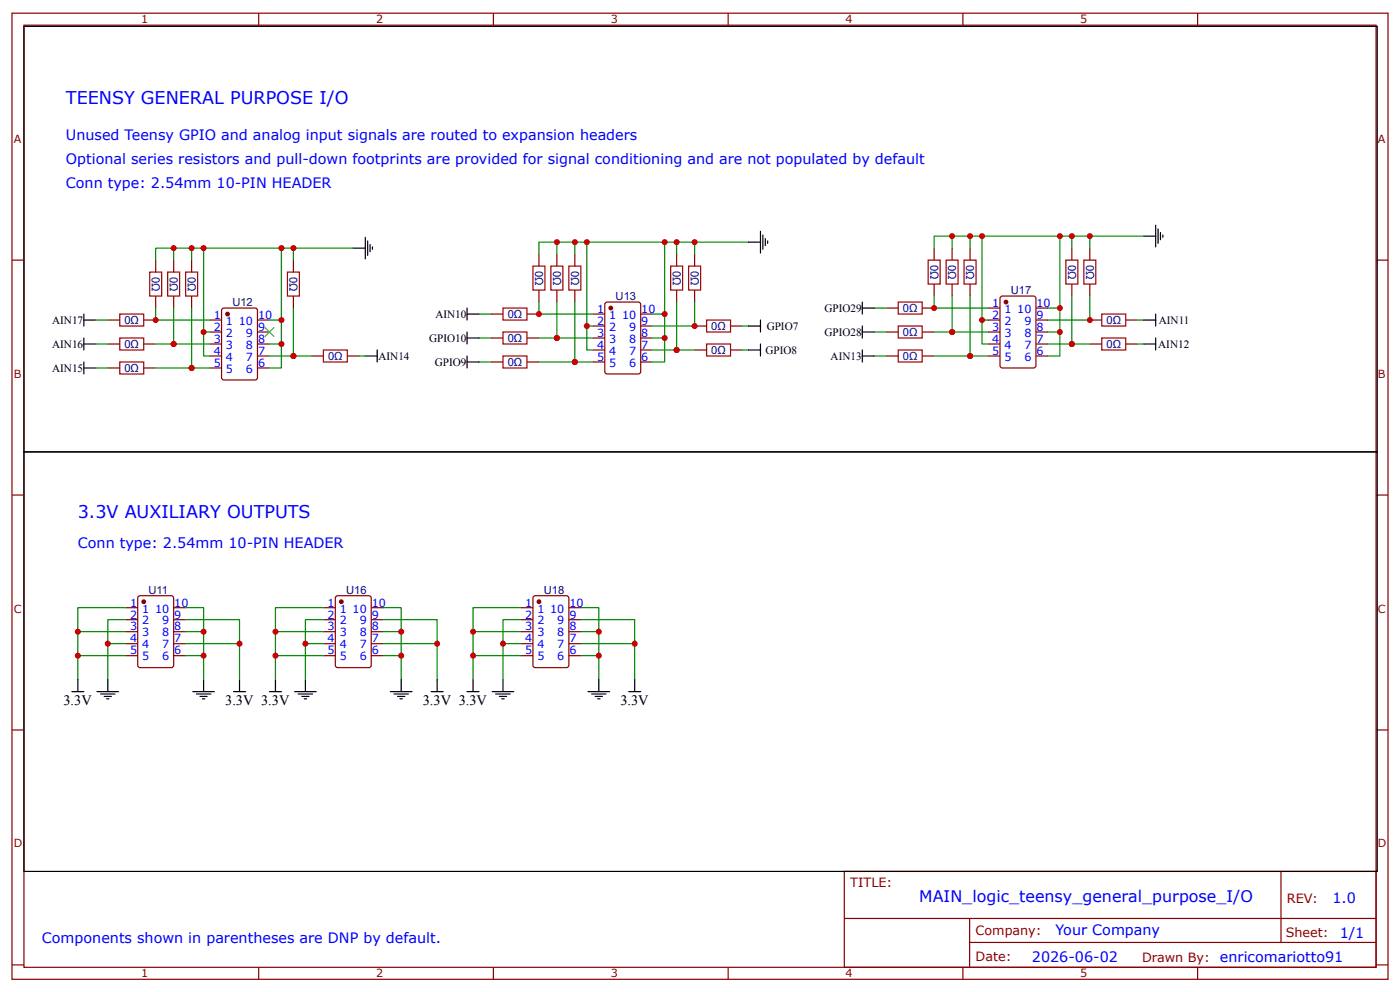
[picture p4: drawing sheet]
<svg xmlns="http://www.w3.org/2000/svg" width="309mm" height="219mm" viewBox="0 0 309 219" stroke-linecap="round" stroke-linejoin="round" font-family="sans-serif">
<g fill="none" stroke="#800" stroke-width=".26">
<path d="M2.6 2.9h304.1v213.3h-304.1zM5.3 5.6h298.7v207.9h-298.7zM57.1 2.9v2.7M109 2.9v2.7M160.9 2.9v2.7M212.7 2.9v2.7M264.6 2.9v2.7M2.6 57.4h2.7M34.4 57.4v2.7M38.4 57.4v2.7M42.3 57.4v2.7M64.8 57.4v2.7"/>
<path d="M119.1 56.1v2.6M123 56.1v2.6M127 56.1v2.6M149.5 56.1v2.6M153.5 56.1v2.6M206.4 54.8v2.6M210.3 54.8v2.6M214.3 54.8v2.6M236.8 54.8v2.6M240.8 54.8v2.6M304 57.4h2.7M23.8 70.6h2.7"/>
<path d="M23.8 75.9h2.7M31.7 70.6h2.7M31.7 75.9h2.7M34.4 65.4v2.6M38.4 65.4v2.6M42.3 65.4v2.6M46.3 70.6h2.6M46.3 73.3h2.6M46.3 75.9h2.6M46.3 78.6h2.6M49 68.3l.5-.3h6.9l.4 .3 .1 15-.3 .5-7.1 .1-.5-.3zM56.9 70.6h2.6"/>
<path d="M56.9 73.3h2.6M56.9 75.9h2.6M56.9 78.6h2.6M64.8 65.4v2.6M68.8 78.6h2.6M76.7 78.6h2.7M108.5 69.3h2.6M108.5 74.6h2.6M108.5 79.9h2.6M116.4 69.3h2.7M116.4 74.6h2.7M116.4 79.9h2.7"/>
<path d="M119.1 64v2.7M123 64v2.7M127 64v2.7M131 77.3h2.6M131 69.3h2.6M131 74.6h2.6M131 79.9h2.6M131 72h2.6M133.9 66.7h7.1l.5 .2 .1 15.1-.3 .5h-7.2l-.4-.2-.1-15.1zM141.6 77.3h2.6M141.6 69.3h2.6M141.6 74.6h2.6"/>
<path d="M141.6 79.9h2.6M141.6 72h2.6M149.5 64v2.7M153.5 64v2.7M153.5 77.3h2.6M153.5 72h2.6M161.4 77.3h2.6M161.4 72h2.6M195.8 73.3h2.6M195.8 78.6h2.6M195.8 68h2.6M203.7 73.3h2.7"/>
<path d="M203.7 78.6h2.7M203.7 68h2.7M206.4 62.7v2.7M210.3 62.7v2.7M214.3 62.7v2.7M218.3 70.6h2.6M218.3 73.3h2.6M218.3 75.9h2.6M218.3 78.6h2.6M218.3 68h2.6M221 65.6l.5-.2h6.8l.5 .2 .1 15.1-.3 .5h-7.1l-.5-.2zM228.9 70.6h2.6"/>
<path d="M228.9 73.3h2.6M228.9 75.9h2.6M228.9 78.6h2.6M228.9 68h2.6M236.8 62.7v2.7M240.8 70.6h2.6M240.8 75.9h2.6M240.8 62.7v2.7M248.7 70.6h2.7M248.7 75.9h2.7M23.8 81.2h2.7M31.7 81.2h2.7"/>
<path d="M46.3 81.2h2.6M56.9 81.2h2.6M2.6 109.3h2.7M304 109.3h2.7M27.8 134.1h2.6M27.8 136.8h2.6M27.8 139.4h2.6M30.5 131.8l.5-.3h6.8l.5 .3 .1 15-.3 .5-7.1 .1-.5-.3zM38.4 134.1h2.6M38.4 136.8h2.6M38.4 139.4h2.6M71.4 134.1h2.7"/>
<path d="M71.4 136.8h2.7M71.4 139.4h2.7M74.2 131.8l.4-.3h6.9l.4 .3 .1 15-.2 .5-7.2 .1-.4-.3zM82 134.1h2.7M82 136.8h2.7M82 139.4h2.7M115.1 134.1h2.6M115.1 136.8h2.6M115.1 139.4h2.6M117.8 131.8l.5-.3h6.8l.5 .3 .1 15-.3 .5-7.1 .1-.5-.3zM125.7 134.1h2.6M125.7 136.8h2.6"/>
<path d="M125.7 139.4h2.6M27.8 142.1h2.6M27.8 144.7h2.6M38.4 142.1h2.6M38.4 144.7h2.6M71.4 142.1h2.7M71.4 144.7h2.7M82 142.1h2.7M82 144.7h2.7M115.1 142.1h2.6M115.1 144.7h2.6M125.7 142.1h2.6"/>
<path d="M125.7 144.7h2.6M2.6 161.1h2.7M304 161.1h2.7M186.5 192.4h117.5v21.1h-117.5zM283 192.4v15.6M2.6 213h2.7M57.1 213.5v2.7M109 213.5v2.7M160.9 213.5v2.7M186.6 202.7h117.3M212.7 213.5v2.7M214.2 208h89.7"/>
<path d="M214.2 202.7v10.6M264.6 213.5v2.7M304 213h2.7"/>
</g>
<g fill="#800" stroke="#800" stroke-width=".26">
<circle cx="50.3" cy="69.3" r=".4"/>
<circle cx="134.9" cy="68" r=".4"/>
<circle cx="222.2" cy="66.7" r=".4"/>
<circle cx="31.7" cy="132.8" r=".4"/>
<circle cx="75.4" cy="132.8" r=".4"/>
<circle cx="119.1" cy="132.8" r=".4"/>
</g>
<g fill="none" stroke="#a00000" stroke-width=".26">
<path d="M117.7 58.7h2.7v5.3h-2.7zM121.7 58.7h2.7v5.3h-2.7zM125.7 58.7h2.6v5.3h-2.6zM148.2 58.7h2.6v5.3h-2.6zM152.1 58.7h2.7v5.3h-2.7zM205.1 57.4h2.6v5.3h-2.6zM209 57.4h2.7v5.3h-2.7zM213 57.4h2.6v5.3h-2.6zM235.5 57.4h2.6v5.3h-2.6zM239.4 57.4h2.7v5.3h-2.7zM26.5 79.9h5.2v2.6h-5.2zM26.5 74.6h5.2v2.7h-5.2z"/>
<path d="M26.5 69.3h5.2v2.7h-5.2zM33.1 60.1h2.6v5.3h-2.6zM37 60.1h2.7v5.3h-2.7zM41 60.1h2.7v5.3h-2.7zM63.5 60.1h2.6v5.3h-2.6zM71.4 77.3h5.3v2.6h-5.3zM111.1 68h5.3v2.6h-5.3zM111.1 73.3h5.3v2.6h-5.3zM111.1 78.6h5.3v2.6h-5.3zM156.1 75.9h5.3v2.7h-5.3zM156.1 70.6h5.3v2.7h-5.3zM198.4 66.7h5.3v2.6h-5.3z"/>
<path d="M198.4 72h5.3v2.6h-5.3zM198.4 77.3h5.3v2.6h-5.3zM243.4 74.6h5.3v2.7h-5.3zM243.4 69.3h5.3v2.7h-5.3z"/>
</g>
<g fill="none" stroke="#000" stroke-width=".26">
<path d="M5.3 5.8h299v93.9h-299zM78.1 54.8h2.6M80.7 52.4v4.7M81.2 53.2v3.2M81.8 54v1.6M82.3 54.5v.5M165.4 53.4h2.6M168 51.1v4.7M168.5 51.9v3.1M169.1 52.7v1.5M169.6 53.2v.5M252.7 52.1h2.6"/>
<path d="M255.3 49.7v4.8M255.9 50.5v3.2M256.4 51.3v1.6M256.9 51.9v.5M18.5 70.6h2.7M18.5 69.3v2.7M18.5 74.6v2.7M18.5 79.9v2.6M18.5 75.9h2.7M80.7 78.6h2.6M83.3 77.3v2.6M103.2 79.9h2.6"/>
<path d="M103.2 68v2.6M103.2 73.3v2.6M103.2 78.6v2.6M103.2 74.6h2.6M103.2 69.3h2.6M165.4 77.3h2.6M165.4 72h2.6M168 70.6v2.7M168 75.9v2.7M190.5 78.6h2.6M190.5 66.7v2.6M190.5 72v2.6"/>
<path d="M190.5 77.3v2.6M190.5 73.3h2.6M190.5 68h2.6M252.7 70.6h2.6M252.7 75.9h2.6M255.3 69.3v2.7M255.3 74.6v2.7M5.3 99.7h299v92.7h-299zM18.5 81.2h2.7M15.9 152.7h2.6M17.2 150v2.7M21.4 152.7h4.8"/>
<path d="M22.2 153.2h3.2M23 153.7h1.6M23.5 154.3h.6M23.8 150v2.7M42.6 152.7h4.8M43.4 153.2h3.2M44.2 153.7h1.6M44.7 154.3h.5M45 150v2.7M51.6 152.7h2.6M52.9 150v2.7M59.5 152.7h2.7"/>
<path d="M60.9 150v2.7M65.1 152.7h4.7M65.9 153.2h3.2M66.7 153.7h1.6M67.2 154.3h.5M67.5 150v2.7M86.3 152.7h4.7M87 153.2h3.2M87.8 153.7h1.6M88.4 154.3h.5M88.6 150v2.7M95.2 152.7h2.7"/>
<path d="M96.6 150v2.7M103.2 152.7h2.6M104.5 150v2.7M108.7 152.7h4.8M109.5 153.2h3.2M110.3 153.7h1.6M110.9 154.3h.5M111.1 150v2.7M129.9 152.7h4.8M130.7 153.2h3.2M131.5 153.7h1.6M132 154.3h.6"/>
<path d="M132.3 150v2.7M138.9 152.7h2.7M140.2 150v2.7"/>
</g>
<g fill="none" stroke="#080" stroke-width=".26">
<path d="M38.4 54.8v2.6M42.3 54.8v2.6M45 54.8v23.8h1.3M62.2 54.8h-27.8v2.6M64.8 54.8h-2.6v26.4h-2.7M78.1 54.8h-13.3v2.6M123 53.4v2.7M127 53.4v2.7M129.6 53.4v23.9h1.4M146.8 53.4h-27.7v2.7M149.5 53.4h-2.7v26.5h-2.6M153.5 53.4h-4v2.7"/>
<path d="M165.4 53.4h-11.9v2.7M210.3 52.1v2.7M214.3 52.1v2.7M217 52.1v23.8h1.3M234.2 52.1h-27.8v2.7M236.8 52.1h-2.6v26.5h-2.7M240.8 52.1h-4v2.7M252.7 52.1h-11.9v2.7M21.2 70.6h2.6M21.2 75.9h2.6M34.4 68v2.6h11.9M34.4 75.9h11.9"/>
<path d="M38.4 68v7.9M42.3 68v13.2M45 73.3h1.3M59.5 70.6h2.7M59.5 75.9h2.7M59.5 78.6h9.3M64.8 68v10.6M79.4 78.6h1.3M105.8 69.3h2.7M105.8 74.6h2.7M105.8 79.9h2.7M119.1 66.7v2.6h11.9"/>
<path d="M119.1 74.6h11.9M119.1 79.9h11.9M123 66.7v7.9M127 66.7v13.2M129.6 72h1.4M144.2 69.3h2.6M144.2 74.6h2.6M144.2 77.3h9.3M149.5 66.7v10.6M153.5 66.7v5.3h-9.3M164 72h1.4M164 77.3h1.4"/>
<path d="M193.1 78.6h2.7M193.1 73.3h2.7M193.1 68h2.7M206.4 78.6h11.9M206.4 73.3h11.9M206.4 65.4v2.6h11.9M210.3 65.4v7.9M214.3 65.4v13.2M217 70.6h1.3M231.5 75.9h9.3M231.5 73.3h2.7M231.5 68h2.7"/>
<path d="M236.8 65.4v10.5M240.8 65.4v5.2h-9.3M251.4 70.6h1.3M251.4 75.9h1.3M21.2 81.2h2.6M34.4 81.2h11.9M17.2 139.4h10.6M27.8 136.8h-4v5.3M27.8 134.1h-10.6v15.9M41 134.1h4v15.9M41 136.8h11.9v5.3M41 139.4h4"/>
<path d="M60.9 139.4h10.5M71.4 134.1h-10.5v15.9M71.4 136.8h-3.9v5.3M84.7 136.8h11.9v5.3M84.7 134.1h3.9v15.9M84.7 139.4h3.9M104.5 139.4h10.6M115.1 134.1h-10.6v15.9M115.1 136.8h-4v5.3M128.3 136.8h11.9v5.3M128.3 134.1h4v15.9M128.3 139.4h4"/>
<path d="M17.2 144.7h10.6M27.8 142.1h-4v7.9M41 142.1h11.9v7.9M41 144.7h4M60.9 144.7h10.5M71.4 142.1h-3.9v7.9M84.7 142.1h11.9v7.9M84.7 144.7h3.9M104.5 144.7h10.6M115.1 142.1h-4v7.9M128.3 142.1h11.9v7.9M128.3 144.7h4"/>
</g>
<path d="M58.5 72.2l2.1 2.1zM60.6 72.2l-2.1 2.1z" fill="#000" stroke="#3c3" stroke-width=".26"/>
<g fill="#c00">
<circle cx="34.4" cy="70.6" r=".66"/>
<circle cx="38.4" cy="75.9" r=".66"/>
<circle cx="42.3" cy="81.2" r=".66"/>
<circle cx="64.8" cy="78.6" r=".66"/>
<circle cx="149.5" cy="77.3" r=".66"/>
<circle cx="153.5" cy="72" r=".66"/>
<circle cx="127" cy="79.9" r=".66"/>
<circle cx="123" cy="74.6" r=".66"/>
<circle cx="119.1" cy="69.3" r=".66"/>
<circle cx="236.8" cy="75.9" r=".66"/>
<circle cx="240.8" cy="70.6" r=".66"/>
<circle cx="214.3" cy="78.6" r=".66"/>
<circle cx="210.3" cy="73.3" r=".66"/>
<circle cx="206.4" cy="68" r=".66"/>
<circle cx="236.8" cy="52.1" r=".66"/>
<circle cx="234.2" cy="52.1" r=".66"/>
<circle cx="234.2" cy="68" r=".66"/>
<circle cx="234.2" cy="73.3" r=".66"/>
<circle cx="217" cy="52.1" r=".66"/>
<circle cx="214.3" cy="52.1" r=".66"/>
<circle cx="210.3" cy="52.1" r=".66"/>
<circle cx="217" cy="70.6" r=".66"/>
<circle cx="153.5" cy="53.4" r=".66"/>
<circle cx="149.5" cy="53.4" r=".66"/>
<circle cx="146.8" cy="53.4" r=".66"/>
<circle cx="146.8" cy="69.3" r=".66"/>
<circle cx="146.8" cy="74.6" r=".66"/>
<circle cx="129.6" cy="53.4" r=".66"/>
<circle cx="127" cy="53.4" r=".66"/>
<circle cx="123" cy="53.4" r=".66"/>
<circle cx="129.6" cy="72" r=".66"/>
<circle cx="45" cy="73.3" r=".66"/>
<circle cx="45" cy="54.8" r=".66"/>
<circle cx="42.3" cy="54.8" r=".66"/>
<circle cx="38.4" cy="54.8" r=".66"/>
<circle cx="62.2" cy="54.8" r=".66"/>
<circle cx="62.2" cy="70.6" r=".66"/>
<circle cx="62.2" cy="75.9" r=".66"/>
<circle cx="64.8" cy="54.8" r=".66"/>
<circle cx="17.2" cy="139.4" r=".66"/>
<circle cx="17.2" cy="144.7" r=".66"/>
<circle cx="23.8" cy="142.1" r=".66"/>
<circle cx="45" cy="139.4" r=".66"/>
<circle cx="45" cy="144.7" r=".66"/>
<circle cx="52.9" cy="142.1" r=".66"/>
<circle cx="240.8" cy="52.1" r=".66"/>
<circle cx="96.6" cy="142.1" r=".66"/>
<circle cx="88.6" cy="144.7" r=".66"/>
<circle cx="88.6" cy="139.4" r=".66"/>
<circle cx="67.5" cy="142.1" r=".66"/>
<circle cx="60.9" cy="144.7" r=".66"/>
<circle cx="60.9" cy="139.4" r=".66"/>
<circle cx="140.2" cy="142.1" r=".66"/>
<circle cx="132.3" cy="144.7" r=".66"/>
<circle cx="132.3" cy="139.4" r=".66"/>
<circle cx="111.1" cy="142.1" r=".66"/>
<circle cx="104.5" cy="144.7" r=".66"/>
<circle cx="104.5" cy="139.4" r=".66"/>
</g>
<g font-size="3.9" fill="#00f">
<text x="14.6" y="23">TEENSY GENERAL PURPOSE I/O</text>
<text x="17.2" y="114.3">3.3V AUXILIARY OUTPUTS</text>
</g>
<text font-size="3.5" fill="#00f" x="203.1" y="199.1">MAIN_logic_teensy_general_purpose_I/O</text>
<g font-size="3.2" fill="#00f">
<text x="14.6" y="31">Unused Teensy GPIO and analog input signals are routed to expansion headers</text>
<text x="14.6" y="36.2">Optional series resistors and pull-down footprints are provided for signal conditioning and are not populated by default</text>
<text x="14.6" y="41.5">Conn type: 2.54mm 10-PIN HEADER</text>
<text x="17.2" y="120.9">Conn type: 2.54mm 10-PIN HEADER</text>
<text x="294.4" y="199.3">1.0</text>
<text x="9.3" y="208.2">Components shown in parentheses are DNP by default.</text>
<text x="233.2" y="206.5">Your Company</text>
<text x="296" y="207">1/1</text>
<text x="228" y="212.3">2026-06-02</text>
<text x="269.5" y="212.3">enricomariotto91</text>
</g>
<g font-size="3.2">
<text x="14" y="155.6">3.3V</text>
<text x="49.7" y="155.6">3.3V 3.3V</text>
<text x="93.4" y="155.6">3.3V 3.3V</text>
<text x="137.1" y="155.6">3.3V</text>
</g>
<g font-size="2.8" fill="#800">
<text x="187.9" y="195.8">TITLE:</text>
<text x="284.3" y="199.3">REV:</text>
<text x="215.5" y="206.4">Company:</text>
<text x="284.1" y="206.9">Sheet:</text>
<text x="215.5" y="212.2">Date:</text>
<text x="252.3" y="212.3">Drawn By:</text>
</g>
<g font-size="2.5" fill="#800">
<text x="31.2" y="5.2">1</text>
<text x="83.1" y="5.2">2</text>
<text x="134.9" y="5.2">3</text>
<text x="186.8" y="5.2">4</text>
<text x="238.7" y="5.2">5</text>
<text x="3" y="31.5">A</text>
<text x="304.4" y="31.5">A</text>
<text x="3" y="83.3">B</text>
<text x="304.4" y="83.3">B</text>
<text x="3" y="135.2">C</text>
<text x="304.4" y="135.2">C</text>
<text x="3" y="187.1">D</text>
<text x="304.4" y="187.1">D</text>
<text x="31.2" y="215.8">1</text>
<text x="83.1" y="215.8">2</text>
<text x="134.9" y="215.8">3</text>
<text x="186.8" y="215.8">4</text>
<text x="238.7" y="215.8">5</text>
</g>
<g font-size="2.5" fill="#000080">
<text x="118.2" y="59.8" transform="rotate(90 118.2 59.8)">0Ω</text>
<text x="122.2" y="59.8" transform="rotate(90 122.2 59.8)">0Ω</text>
<text x="126.2" y="59.8" transform="rotate(90 126.2 59.8)">0Ω</text>
<text x="148.7" y="59.8" transform="rotate(90 148.7 59.8)">0Ω</text>
<text x="152.6" y="59.8" transform="rotate(90 152.6 59.8)">0Ω</text>
<text x="205.5" y="58.4" transform="rotate(90 205.5 58.4)">0Ω</text>
<text x="209.5" y="58.4" transform="rotate(90 209.5 58.4)">0Ω</text>
<text x="213.5" y="58.4" transform="rotate(90 213.5 58.4)">0Ω</text>
<text x="236" y="58.4" transform="rotate(90 236 58.4)">0Ω</text>
<text x="239.9" y="58.4" transform="rotate(90 239.9 58.4)">0Ω</text>
<text x="33.6" y="61.1" transform="rotate(90 33.6 61.1)">0Ω</text>
<text x="37.5" y="61.1" transform="rotate(90 37.5 61.1)">0Ω</text>
<text x="41.5" y="61.1" transform="rotate(90 41.5 61.1)">0Ω</text>
<text x="64" y="61.1" transform="rotate(90 64 61.1)">0Ω</text>
<text x="223.3" y="64.9">U17</text>
<text x="27.5" y="71.5">0Ω</text>
<text x="51.3" y="67.5">U12</text>
<text x="112.2" y="70.2">0Ω</text>
<text x="136" y="66.2">U13</text>
<text x="199.5" y="68.9">0Ω</text>
<text x="244.5" y="71.5">0Ω</text>
<text x="27.5" y="76.8">0Ω</text>
<text x="112.2" y="75.5">0Ω</text>
<text x="157.1" y="72.8">0Ω</text>
<text x="199.5" y="74.2">0Ω</text>
<text x="244.5" y="76.8">0Ω</text>
<text x="27.5" y="82.1">0Ω</text>
<text x="72.5" y="79.5">0Ω</text>
<text x="112.2" y="80.8">0Ω</text>
<text x="157.1" y="78.1">0Ω</text>
<text x="199.5" y="79.5">0Ω</text>
<text x="32.8" y="131.1">U11</text>
<text x="76.5" y="131.1">U16</text>
<text x="120.1" y="131.1">U18</text>
</g>
<g font-size="2.5">
<text x="11.5" y="71.5">AIN17</text>
<text x="96.2" y="70.2">AIN10</text>
<text x="182.1" y="68.8">GPIO29</text>
<text x="256" y="71.5">AIN11</text>
<text x="11.5" y="76.8">AIN16</text>
<text x="94.8" y="75.4">GPIO10</text>
<text x="169.4" y="72.8">GPIO7</text>
<text x="182.1" y="74.1">GPIO28</text>
<text x="255.9" y="76.8">AIN12</text>
<text x="11.5" y="82.1">AIN15</text>
<text x="83.6" y="79.4">AIN14</text>
<text x="96.1" y="80.7">GPIO9</text>
<text x="169.1" y="78.1">GPIO8</text>
<text x="183.5" y="79.4">AIN13</text>
</g>
<g font-size="2.5" fill="#00f">
<text x="47.2" y="70.4">1</text>
<text x="49.9" y="71.7">1</text>
<text x="52.8" y="71.7">10</text>
<text x="57" y="70.4">10</text>
<text x="131.9" y="69.1">1</text>
<text x="131.9" y="71.7">2</text>
<text x="134.6" y="70.4">1</text>
<text x="137.4" y="70.4">10</text>
<text x="141.7" y="71.7">9</text>
<text x="141.7" y="69.1">10</text>
<text x="219.2" y="67.7">1</text>
<text x="219.2" y="70.4">2</text>
<text x="221.9" y="69.1">1</text>
<text x="221.9" y="71.7">2</text>
<text x="224.7" y="69.1">10</text>
<text x="226.3" y="71.7">9</text>
<text x="229" y="70.4">9</text>
<text x="229" y="67.7">10</text>
<text x="47.2" y="73">2</text>
<text x="47.2" y="75.7">3</text>
<text x="49.9" y="74.3">2</text>
<text x="49.9" y="77">3</text>
<text x="54.3" y="77">8</text>
<text x="54.3" y="74.3">9</text>
<text x="57" y="75.7">8</text>
<text x="57" y="73">9</text>
<text x="131.9" y="74.3">3</text>
<text x="131.9" y="77">4</text>
<text x="134.6" y="73">2</text>
<text x="134.6" y="75.7">3</text>
<text x="139" y="75.7">8</text>
<text x="139" y="73">9</text>
<text x="141.7" y="77">7</text>
<text x="141.7" y="74.3">8</text>
<text x="219.2" y="73">3</text>
<text x="219.2" y="75.7">4</text>
<text x="221.9" y="74.3">3</text>
<text x="221.9" y="77">4</text>
<text x="226.3" y="77">7</text>
<text x="226.3" y="74.3">8</text>
<text x="229" y="75.7">7</text>
<text x="229" y="73">8</text>
<text x="47.2" y="78.3">4</text>
<text x="47.2" y="81">5</text>
<text x="49.9" y="79.6">4</text>
<text x="49.9" y="82.3">5</text>
<text x="54.3" y="82.3">6</text>
<text x="54.3" y="79.6">7</text>
<text x="57" y="81">6</text>
<text x="57" y="78.3">7</text>
<text x="131.9" y="79.6">5</text>
<text x="134.6" y="78.3">4</text>
<text x="134.6" y="81">5</text>
<text x="139" y="81">6</text>
<text x="139" y="78.3">7</text>
<text x="141.7" y="79.6">6</text>
<text x="219.2" y="78.3">5</text>
<text x="221.9" y="79.6">5</text>
<text x="226.3" y="79.6">6</text>
<text x="229" y="78.3">6</text>
<text x="28.7" y="133.9">1</text>
<text x="28.7" y="136.5">2</text>
<text x="31.4" y="135.2">1</text>
<text x="31.4" y="137.8">2</text>
<text x="34.2" y="135.2">10</text>
<text x="35.8" y="137.8">9</text>
<text x="38.5" y="133.9">10</text>
<text x="38.5" y="136.5">9</text>
<text x="72.4" y="133.9">1</text>
<text x="72.4" y="136.5">2</text>
<text x="75.1" y="135.2">1</text>
<text x="75.1" y="137.8">2</text>
<text x="77.9" y="135.2">10</text>
<text x="79.5" y="137.8">9</text>
<text x="82.2" y="136.5">9</text>
<text x="82.2" y="133.9">10</text>
<text x="116" y="133.9">1</text>
<text x="116" y="136.5">2</text>
<text x="118.7" y="135.2">1</text>
<text x="118.7" y="137.8">2</text>
<text x="121.6" y="135.2">10</text>
<text x="123.1" y="137.8">9</text>
<text x="125.8" y="136.5">9</text>
<text x="125.8" y="133.9">10</text>
<text x="28.7" y="139.2">3</text>
<text x="28.7" y="141.8">4</text>
<text x="31.4" y="140.5">3</text>
<text x="31.4" y="143.1">4</text>
<text x="35.8" y="143.1">7</text>
<text x="35.8" y="140.5">8</text>
<text x="38.5" y="141.8">7</text>
<text x="38.5" y="139.2">8</text>
<text x="72.4" y="139.2">3</text>
<text x="72.4" y="141.8">4</text>
<text x="75.1" y="140.5">3</text>
<text x="75.1" y="143.1">4</text>
<text x="79.5" y="143.1">7</text>
<text x="79.5" y="140.5">8</text>
<text x="82.2" y="141.8">7</text>
<text x="82.2" y="139.2">8</text>
<text x="116" y="139.2">3</text>
<text x="116" y="141.8">4</text>
<text x="118.7" y="140.5">3</text>
<text x="118.7" y="143.1">4</text>
<text x="123.1" y="143.1">7</text>
<text x="123.1" y="140.5">8</text>
<text x="125.8" y="141.8">7</text>
<text x="125.8" y="139.2">8</text>
<text x="28.7" y="144.5">5</text>
<text x="31.4" y="145.8">5</text>
<text x="35.8" y="145.8">6</text>
<text x="38.5" y="144.5">6</text>
<text x="72.4" y="144.5">5</text>
<text x="75.1" y="145.8">5</text>
<text x="79.5" y="145.8">6</text>
<text x="82.2" y="144.5">6</text>
<text x="116" y="144.5">5</text>
<text x="118.7" y="145.8">5</text>
<text x="123.1" y="145.8">6</text>
<text x="125.8" y="144.5">6</text>
</g>
</svg>
